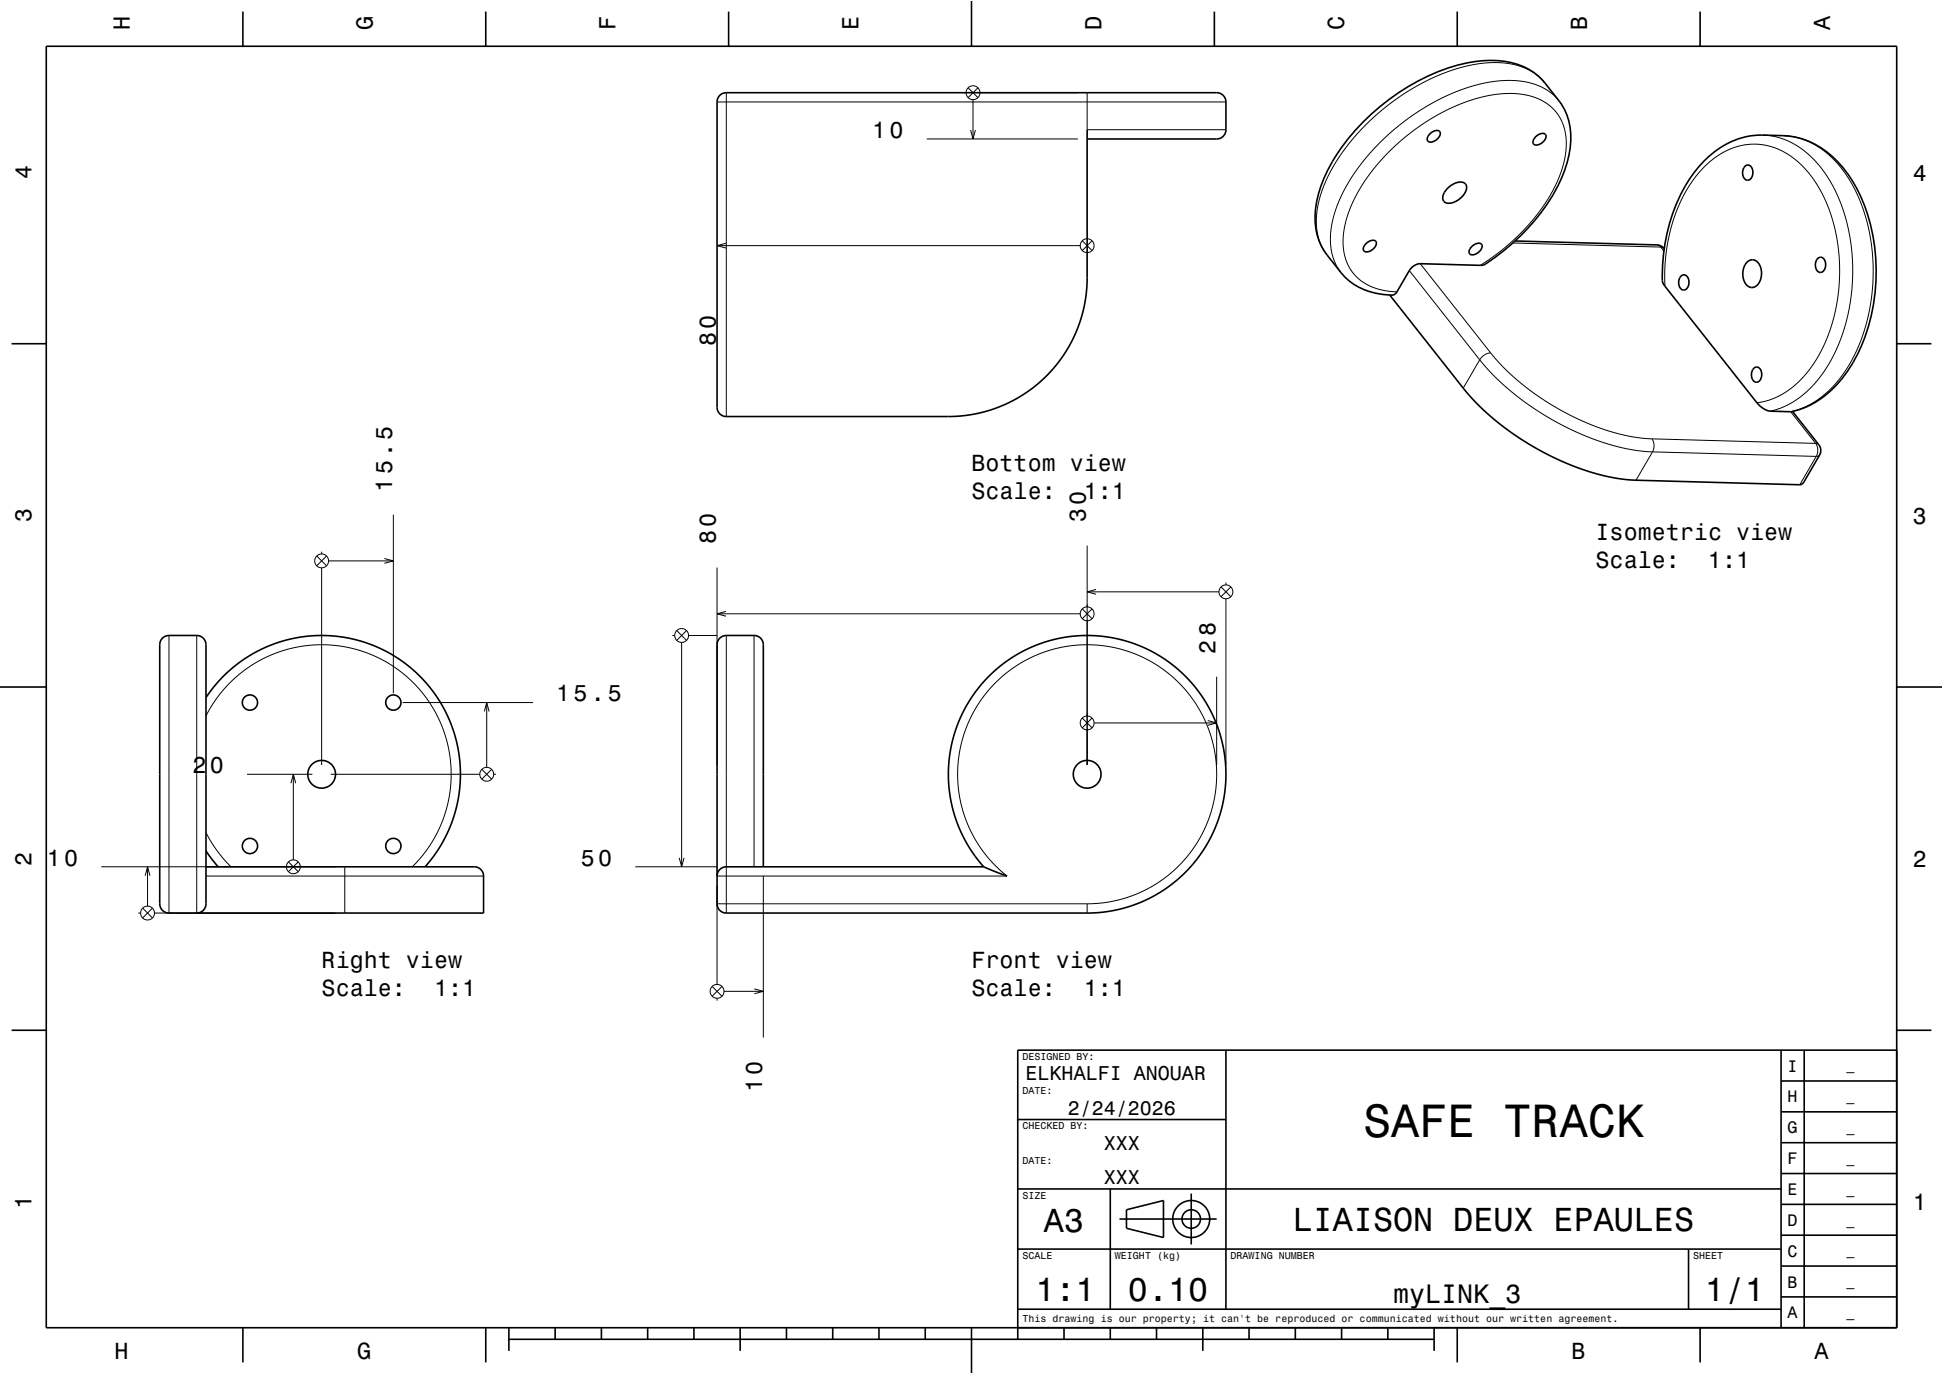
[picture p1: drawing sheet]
<svg xmlns="http://www.w3.org/2000/svg" width="420mm" height="297mm" viewBox="0 0 420 297" stroke-linecap="round" stroke-linejoin="round" font-family="sans-serif">
<g fill="none" stroke="#000" stroke-width=".22">
<path d="M209.3 19l2.1 2.1M211.4 19l-2.1 2.1M333.9 17.9l-1-1.1-1.4-1.1-1.6-.9-1.8-.6-2-.5-1.9-.2h-2.1l-2.6 .3-4.7 1.1-5.4 2.1-5.1 2.8-4.7 3.3-4.1 3.6-4 4.5-3.3 4.7-2 4.2-.8 2.3-.5 2.2-.3 2.1v2l.2 1.9 .4 1.6 .7 1.4 .9 1.5M155 22h110M157 20v70M200.3 30h32.7M208.3 20h.5M209.8 28.1l.5 1.9 .5-1.9M210.3 21.5v8.5M211.8 20h21.2M235 20v8h30M337 21.8l-1.3-1.4-1.4-1-1.5-.8-1.8-.6-1.8-.4-2.4-.2-4.4 .3-5 1.2-5.2 2-4.9 2.7-4.6 3.3-4.3 3.8-3.9 4.4-3.1 4.5-2.2 4.4-.8 2.2-.5 2.2-.3 2.1v2l.2 1.9 .5 1.8 .7 1.4 .9 1.3"/>
<path d="M381.1 29.2l1.7 .2 2 .4 1.8 .7 1.9 1.1 1.7 1.1 1.5 1.4 2.9 3.5 2.3 3.9 1.8 4.7 1.2 5.4 .6 5.7-.2 5.2-.9 5.6-1.5 5.1-1.1 2.8-1.3 2.4-2.6 3.7-3 3.2-1.7 1.2-1.8 1-1.9 .9-1.8 .5M385.5 29.3l1.6 .2 1.8 .4 3.3 1.3 3.1 2.3 2.9 3 2.4 3.8 1.9 4.3 1.4 4.5 .8 5.1 .2 5.7-.6 6-.6 2.8-.8 3.1-2.1 5.1-1.3 2.4-1.5 2.1-1.7 2.1-1.6 1.5-1.8 1.4-2 1.2-2 .9-1.8 .5 5.4 6.8M155 53.1h78.5M156.9 52.6l-1.9 .5 1.9 .5M233.9 52l2.2 2.2M236.1 52l-2.2 2.2M304.6 58.5l15.3 19.3M307 57l15.2 19.3M320 57.4l2.9-2 2.7-2.1 3.1-2.9 2.2-2.3 2.2-2.8 2-3.1 1.5-2.8 1.1-2.9 .6-2.7 .3-2.6-.2-2.4-.7-2.3-1-1.9-1.5-1.6-1.7-1.2-2.3-.9-2.1-.5-2-.2-4.4 .3-5 1.3-5.2 2.1-5.1 3-4.3 3.3-4.3 4.1-3.4 4.3-2.7 4.6-.9 2.1-.8 2.4-.5 2.2-.2 1.9 .1 1.8 .3 2 .7 1.6 .9 1.5 1.1 1.3 1.2 1 1.6 .9 1.7 .6 1.8 .4 2.3 .2M327 52.5l32 .9M358.2 52.9l.8 .5M359 53.4l.7 .3"/>
<path d="M359 53.4l.7 .9M319.9 77.8l3.3 3.7 4.1 3.7 4.8 3.4 5 3 5.3 2.5 5.3 1.9 4.9 1.2 4.6 .5M319.9 77.8l-3.6 6.1M322.2 76.3l3 3.4 3.9 3.4 4.1 3 4.9 3 5.1 2.4 5.1 1.8 4.7 1.1 4.1 .5M322.2 76.3l-1.2 .4-1.1 1.1M359.9 61.9v-4.3l.4-4 .8-3.8 1.1-3.7 1.6-3.6 1.8-3 2.2-2.8 2.4-2.3 2.7-1.7 2.6-1 2.9-.5 2.7 .1 2.6 .7 2.7 1.3 2.5 1.9 2.3 2.5 2.2 3.2 1.4 3 1.3 3.5 .9 3.9 .5 3.7 .2 4.2-.3 4.3-.8 4.1-1.1 3.9-1.5 3.7-1.9 3.3-2.1 2.8-2.3 2.2-2.5 1.7-2.6 1.2-2.8 .7M357.1 94.9l.1 .1a2.74 2.74 0 0 1 0 2.7M357.1 94.9l35.4 .9M357.2 97.7l35.4 1M357.2 97.7l-3.6 6.1M392.5 95.8l.1 .1a2.72 2.72 0 0 1 0 2.8M392.5 95.8l.7 .3"/>
<path d="M392.6 98.7l-3.6 6.1M393.3 98.4l-.7 .3M69.5 119.2v.5M85 111.2v38.7M235 117.9v47.5M36.5 137.4v60M42.5 137.4v60M68.5 120.2l2.1 2.1M69.5 122.7v42.7M70.6 120.2l-2.1 2.1M71 121.2h14M83.1 120.7l1.9 .5-1.9 .6"/>
<path d="M145.3 137.4h.5M146.3 136.3l2.1 2.1M147.3 138.9v48.5M148.4 136.3l-2.1 2.1M148.8 137.4h6.2M155 122.7v42.7M155 132.7h78.5M156.9 132.2l-1.9 .5 1.9 .5M157 137.4v60M163 137.4v50M233.9 131.6l2.2 2.1M235 127.9h28.5"/>
<path d="M236.1 131.6l-2.2 2.1M236.9 127.4l-1.9 .5 1.9 .5M263.9 126.9l2.2 2.1M265 125.9v.5M265 129.4v36M266.1 126.9l-2.2 2.1M44.5 154.8l1.5-2.6 1.7-2.4 2-2.2 2.5-2.2 2.4-1.7 2.6-1.5 3-1.2 2.9-.9 2.9-.5 3.3-.2 3 .1 2.9 .5 2.9 .7 2.8 1.1 2.7 1.4 2.5 1.6 2.3 1.9 2.1 2.2 1.9 2.3 1.6 2.5 1.4 3 .9 2.6 .7 2.9 .5 3.2v3l-.3 3.2-.6 3-.9 2.8-1.3 2.7-1.5 2.6-1.8 2.5-2 2.2M87 151.9h28.2M104.7 153.8l.5-1.9 .5 1.9M105.2 151.9v14M233.9 155.2l2.2 2.1M236.1 155.2l-2.2 2.1"/>
<path d="M236.5 156.3h26.5M261.1 155.8l1.9 .5-1.9 .5M263 146.3v19.1M44.5 180l2.4 3.8 3 3.6M53.4 167.4h14.1M62.9 169.3l.5-1.9 .5 1.9M63.4 167.4v18.5M71.5 167.4h32.2M104.2 166.3l2.1 2.1M106.3 166.3l-2.1 2.1M106.7 167.4h.5M21.9 187.4h50.6"/>
<path d="M29.9 197.4h.5M30.8 196.3l2.2 2.1M31.4 189.3l.5-1.9 .5 1.9M31.9 187.4v8.5M33 196.3l-2.2 2.1M33.4 197.4h39.1M44.5 189.4h60M62.3 186.3l2.2 2.1M64.5 186.3l-2.2 2.1M74.5 187.4v10M137.3 187.4h17.7M146.8 185.4l.5 2 .6-2"/>
<path d="M155 189.4h62.7l-3.2-2.9-2.7-3.5-2.2-4-1.6-4.2-.8-4.1-.2-4.5 .6-4.5 1.3-4.5 1.9-3.9 2.5-3.7 3.3-3.4 3.6-2.6 3.8-2 4-1.4 4.5-.7 4.5-.1 2.7 .4 2.7 .6 2.4 .7 2.5 1.1 2.6 1.5 2.1 1.4 2.2 1.9 1.8 1.8 1.7 2.2 1.4 2.1 1.3 2.4 .8 2.1 .8 2.3 .6 3 .4 2.9v2.5l-.2 2.5-.4 2.5-.8 2.9-1 2.6-1.1 2.2-1.5 2.3-1.7 2.2-1.9 2-2 1.8-2.3 1.6-2.3 1.4-2.3 1-2.8 1-2.5 .6-2.5 .3-2.7 .2M155 191.4v21.4M155 195.4h80M165 189.4v34.9M235 195.4v2M153.9 213.2l2.2 2.1M155 215.8v.5M156.1 213.2l-2.2 2.1M156.5 214.3h8.5M163.1 213.8l1.9 .5-1.9 .5"/>
<circle cx="210.3" cy="20" r="1.5"/>
<circle cx="235" cy="53.1" r="1.5"/>
<circle cx="69.5" cy="121.2" r="1.5"/>
<circle cx="147.3" cy="137.4" r="1.5"/>
<circle cx="235" cy="132.7" r="1.5"/>
<circle cx="265" cy="127.9" r="1.5"/>
<circle cx="235" cy="156.3" r="1.5"/>
<circle cx="105.2" cy="167.4" r="1.5"/>
<circle cx="31.9" cy="197.4" r="1.5"/>
<circle cx="63.4" cy="187.4" r="1.5"/>
<circle cx="155" cy="214.3" r="1.5"/>
</g>
<g fill="none" stroke="#000" stroke-width=".35">
<path d="M10 10h400v277h-400zM52.5 2.5v7.5M105 2.5v7.5M157.5 2.5v7.5M210 0v10M262.5 2.5v7.5M315 2.5v7.5M367.5 2.5v7.5M235 28v32.4l-.2 2.8-.4 2.9-.7 2.7-.9 2.6-2.3 4.4-1.5 2.3-1.8 2.1-3.6 3.4-3.3 2.3-4.1 2-4 1.3-4.5 .7-2.7 .1h-48a2 2 0 0 1-2-2v-66a2 2 0 0 1 2-2h106a2 2 0 0 1 2 2v6a2 2 0 0 1-2 2h-28M294.7 26.4a44.8 44.8 0 0 1 24.2-13.1 16.7 16.7 0 0 1 13.7 3.2l.7 .7a38.7 38.7 0 0 1 4.9 6.4 15.7 15.7 0 0 1 .5 11.6 39.7 39.7 0 0 1-13.5 18.9l-4.2 3.1-.7 .1-13.3-.3-.8 .2-.8 .5-.7 .7-2.7 4.7a1.31 1.31 0 0 1-1.5 .7 14 14 0 0 1-10.6-4.9 21.2 21.2 0 0 1-4.8-6.9 17.8 17.8 0 0 1 1.1-13.4 39.3 39.3 0 0 1 8.5-12.2zM309 29a1.56 1.56 0 0 1 2.3-.5 2.04 2.04 0 0 1-2.6 2.1 1.08 1.08 0 0 1 .3-1.6zM331.9 29.6a1.56 1.56 0 0 1 2.2-.4 2.04 2.04 0 0 1-2.5 2 1.08 1.08 0 0 1 .3-1.6z"/>
<path d="M368.3 34.8a17.2 17.2 0 0 1 12.8-5.6 23.3 23.3 0 0 1 9.8 1.3 22.6 22.6 0 0 1 11.3 11.9 41 41 0 0 1-1.9 36.3 20.7 20.7 0 0 1-13 10.3l-4.6-.1a4.8 4.8 0 0 1-2.9-1.8l-19.9-25.2a2.35 2.35 0 0 1-.6-2.1 36.9 36.9 0 0 1 8-23.8zM377.2 35.9a.99 .99 0 0 1 1.1-.1 .99 .99 0 0 1 .5 .9 1.58 1.58 0 0 1-1.2 2.2 1.94 1.94 0 0 1-.4-3zM295.2 52.7a1.56 1.56 0 0 1 2.3-.4 2.03 2.03 0 0 1-2.6 2 1.08 1.08 0 0 1 .3-1.6zM313 40.6a3.1 3.1 0 0 1 3.7-.9 2.21 2.21 0 0 1-.8 2.9 3.1 3.1 0 0 1-3.7 1 2.12 2.12 0 0 1 .6-2.8zM318.1 53.4a1.56 1.56 0 0 1 2.2-.5 2.04 2.04 0 0 1-2.5 2.1 1.08 1.08 0 0 1 .3-1.6zM327.5 52.1l30.7 .8a2.03 2.03 0 0 1 1.5 .9M363.4 59.7a1.04 1.04 0 0 1 1.2-.1 1.04 1.04 0 0 1 .5 1.1 1.41 1.41 0 0 1-1.5 1.9 2.01 2.01 0 0 1-.2-2.9zM377.7 56.6a1.72 1.72 0 0 1 2.9 1.1 3.4 3.4 0 0 1-1.6 4.4 2.26 2.26 0 0 1-2.3-2.5l.2-1.8zM392.9 55.9a.99 .99 0 0 1 1.1-.2 .99 .99 0 0 1 .6 .9 1.59 1.59 0 0 1-1.3 2.3 1.94 1.94 0 0 1-.4-3zM2.5 74.3h7.5M300.4 63.8l16.3 20.6 4.2 4.5 4.6 3.7 4.9 3.4 5.3 2.8 5.1 2.2 5.9 1.8 5.5 .9 36.8 1.1 .5-.2 .4-.3 3.4-5.9a2 2 0 0 0-.1-2.3l-5.7-7.2M379.1 79.6a.99 .99 0 0 1 1.1-.1 .99 .99 0 0 1 .6 .9 1.59 1.59 0 0 1-1.3 2.2 1.94 1.94 0 0 1-.4-3z"/>
<path d="M410 74.3h7.5M0 148.5h10M44.5 150.8l2-2.7 2-2.2 2.5-2.1 2.2-1.6 2.6-1.5 2.8-1.3 3-1 3-.6 2.7-.4h3.2l3.3 .3 3.2 .6 2.8 .9 2.8 1.2 2.6 1.4 2.7 1.8 2.3 2 2 2.2 2 2.5 1.6 2.6 1.4 2.9 1.1 3.1 .7 2.6 .4 3 .1 3.3-.1 2.7-.5 3-.8 3.1-1.3 3.3-1.4 2.6-1.5 2.3-2 2.6M410 148.5h10M44.5 187.4h58a2 2 0 0 1 2 2v8h-68a2 2 0 0 1-2-2v-56a2 2 0 0 1 2-2h6a2 2 0 0 1 2 2v56a2 2 0 0 1-2 2M44.5 183.9l2.7 3.5M165 187.4v-48.3a1.99 1.99 0 0 0-2-1.7h-6.3a2 2 0 0 0-1.7 2v56.2a2 2 0 0 0 2 1.8l79-.1 3.2-.2 3.5-.7 3.1-1 2.7-1.2 3-1.8 2.8-2.1 2.4-2.2 2.3-2.7 1.9-2.9 1.5-2.9 1.2-3.2 .8-3.2 .5-3.2 .1-3.8-.3-3.2-.7-3.4-1.2-3.6-1.4-2.9-1.7-2.8-2.3-2.9-2.1-2.2-2.3-1.9-2.3-1.5-2.7-1.5-2.7-1.1-2.9-.9-2.9-.6-2.8-.3h-3l-2.7 .2-2.9 .6-2.9 .8-2.8 1.1-2.9 1.6-2.3 1.5-2.3 1.9-2.1 2.1-1.8 2.1-1.5 2.3-1.6 2.8-1.1 2.8-.8 2.6-.7 3.2-.3 3v2.7l.4 3.3 .5 2.7 .8 2.6 1.1 2.8 1.6 2.8 1.6 2.5 1.6 2M212.6 187.4h-55.6a2 2 0 0 0-2 2M212.6 187.4l5.1 2M2.5 222.7h7.5M265 227v56M385 233.7h25"/>
<path d="M385 227v60M390 227v60M410 222.7h7.5M410 227h-190v62.5M220 257h165M220 242h45M240 257v26M257.5 258v11M385 253.7h25M385 247h25M385 240.3h25M220 270h165"/>
<path d="M242 263.5h21M243.5 261.5l8-2v8l-8-2zM365 270v13M385 273.7h25M385 267h25M385 260.3h25M52.5 287v7.5M105 287v7.5M110 289.5h200M110 287v5M120 287v2.5M130 287v2.5"/>
<path d="M140 287v2.5M150 287v2.5M160 287v5M170 287v2.5M180 287v2.5M190 287v2.5M200 287v2.5M210 287v10M220 283h165M230 287v2.5M240 287v2.5M250 287v2.5"/>
<path d="M260 287v5M270 287v2.5M280 287v2.5M290 287v2.5M300 287v2.5M310 287v5M315 287v7.5M367.5 287v7.5M385 280.3h25"/>
<circle cx="54" cy="151.9" r="1.65"/>
<circle cx="85" cy="151.9" r="1.65"/>
<circle cx="69.5" cy="167.4" r="3"/>
<circle cx="235" cy="167.4" r="3"/>
<circle cx="54" cy="182.9" r="1.65"/>
<circle cx="85" cy="182.9" r="1.65"/>
<circle cx="257.5" cy="263.5" r="2"/>
<circle cx="257.5" cy="263.5" r="4"/>
</g>
<path d="M0 0h420v297h-420" fill="none" stroke="#fff" stroke-width=".22"/>
<text font-size="10.1" x="294.6" y="245.7">SAFE TRACK</text>
<g font-size="7.2">
<text x="225.7" y="266.3">A3</text>
<text x="279.5" y="266.1">LIAISON DEUX EPAULES</text>
<text x="223.8" y="281.3">1:1</text>
<text x="243.8" y="281.3">0.10</text>
<text x="368.5" y="281.3">1/1</text>
</g>
<text font-size="5.8" x="301.1" y="281.6">myLINK_3</text>
<g font-size="5">
<text x="28.1" y="6.5" transform="rotate(-90 28.1 6.5)">H</text>
<text x="80.6" y="6.5" transform="rotate(-90 80.6 6.5)">G</text>
<text x="133.1" y="6.5" transform="rotate(-90 133.1 6.5)">F</text>
<text x="185.6" y="6.5" transform="rotate(-90 185.6 6.5)">E</text>
<text x="238.1" y="6.5" transform="rotate(-90 238.1 6.5)">D</text>
<text x="290.6" y="6.5" transform="rotate(-90 290.6 6.5)">C</text>
<text x="343.1" y="6.5" transform="rotate(-90 343.1 6.5)">B</text>
<text x="395.6" y="6.5" transform="rotate(-90 395.6 6.5)">A</text>
<text x="188.6" y="29.8">10</text>
<text x="6.8" y="38.7" transform="rotate(-90 6.8 38.7)">4</text>
<text x="413.5" y="39">4</text>
<text x="154.7" y="74.9" transform="rotate(-90 154.7 74.9)">80</text>
<text x="210" y="101.9">Bottom view</text>
<text x="84.8" y="106.2" transform="rotate(-90 84.8 106.2)">15.5</text>
<text x="210" y="107.9">Scale:</text>
<text x="234.3" y="107.9">1:1</text>
<text x="6.8" y="112.9" transform="rotate(-90 6.8 112.9)">3</text>
<text x="234.7" y="112.9" transform="rotate(-90 234.7 112.9)">30</text>
<text x="413.5" y="113.2">3</text>
<text x="154.7" y="117.7" transform="rotate(-90 154.7 117.7)">80</text>
<text x="344.9" y="116.6">Isometric view</text>
<text x="344.9" y="122.7">Scale:</text>
<text x="369.2" y="122.7">1:1</text>
<text x="262.7" y="141.3" transform="rotate(-90 262.7 141.3)">28</text>
<text x="120.2" y="151.6">15.5</text>
<text x="41.6" y="167.1">20</text>
<text x="6.8" y="187.1" transform="rotate(-90 6.8 187.1)">2</text>
<text x="10.1" y="187.1">10</text>
<text x="125.6" y="187.1">50</text>
<text x="413.5" y="187.4">2</text>
<text x="69.5" y="209.2">Right view</text>
<text x="210" y="209.2">Front view</text>
<text x="69.5" y="215.3">Scale:</text>
<text x="93.8" y="215.3">1:1</text>
<text x="210" y="215.3">Scale:</text>
<text x="234.3" y="215.3">1:1</text>
<text x="164.8" y="236.1" transform="rotate(-90 164.8 236.1)">10</text>
<text x="6.8" y="261.3" transform="rotate(-90 6.8 261.3)">1</text>
<text x="413.5" y="261.6">1</text>
<text x="24.7" y="293.8">H</text>
<text x="77.2" y="293.8">G</text>
<text x="339.7" y="293.8">B</text>
<text x="392.2" y="293.8">A</text>
</g>
<g font-size="4.3">
<text x="221.7" y="233.5">ELKHALFI ANOUAR</text>
<text x="230.8" y="241">2/24/2026</text>
<text x="238.6" y="248.5">XXX</text>
<text x="238.6" y="256">XXX</text>
</g>
<g font-size="3.6">
<text x="386.4" y="231.6">I</text>
<text x="386.4" y="238.3">H</text>
<text x="386.4" y="245">G</text>
<text x="386.4" y="251.6">F</text>
<text x="386.4" y="258.3">E</text>
<text x="386.4" y="265">D</text>
<text x="386.4" y="271.6">C</text>
<text x="386.4" y="278.3">B</text>
<text x="386.4" y="285">A</text>
</g>
<g font-size="2.9">
<text x="399.1" y="231.4">_</text>
<text x="399.1" y="238">_</text>
<text x="399.1" y="244.7">_</text>
<text x="399.1" y="251.4">_</text>
<text x="399.1" y="258">_</text>
<text x="399.1" y="264.7">_</text>
<text x="399.1" y="271.4">_</text>
<text x="399.1" y="278">_</text>
<text x="399.1" y="284.7">_</text>
</g>
<g font-size="2.2">
<text x="221" y="229.1">DESIGNED BY:</text>
<text x="221" y="236.6">DATE:</text>
<text x="221" y="244.1">CHECKED BY:</text>
<text x="221" y="251.6">DATE:</text>
<text x="221" y="259.1">SIZE</text>
<text x="221" y="272.1">SCALE</text>
<text x="241" y="272.1">WEIGHT (kg)</text>
<text x="266" y="272.1">DRAWING NUMBER</text>
<text x="366" y="272.1">SHEET</text>
<text x="221" y="285.8">This drawing is our property; it can't be reproduced or communicated without our written agreement.</text>
</g>
</svg>
